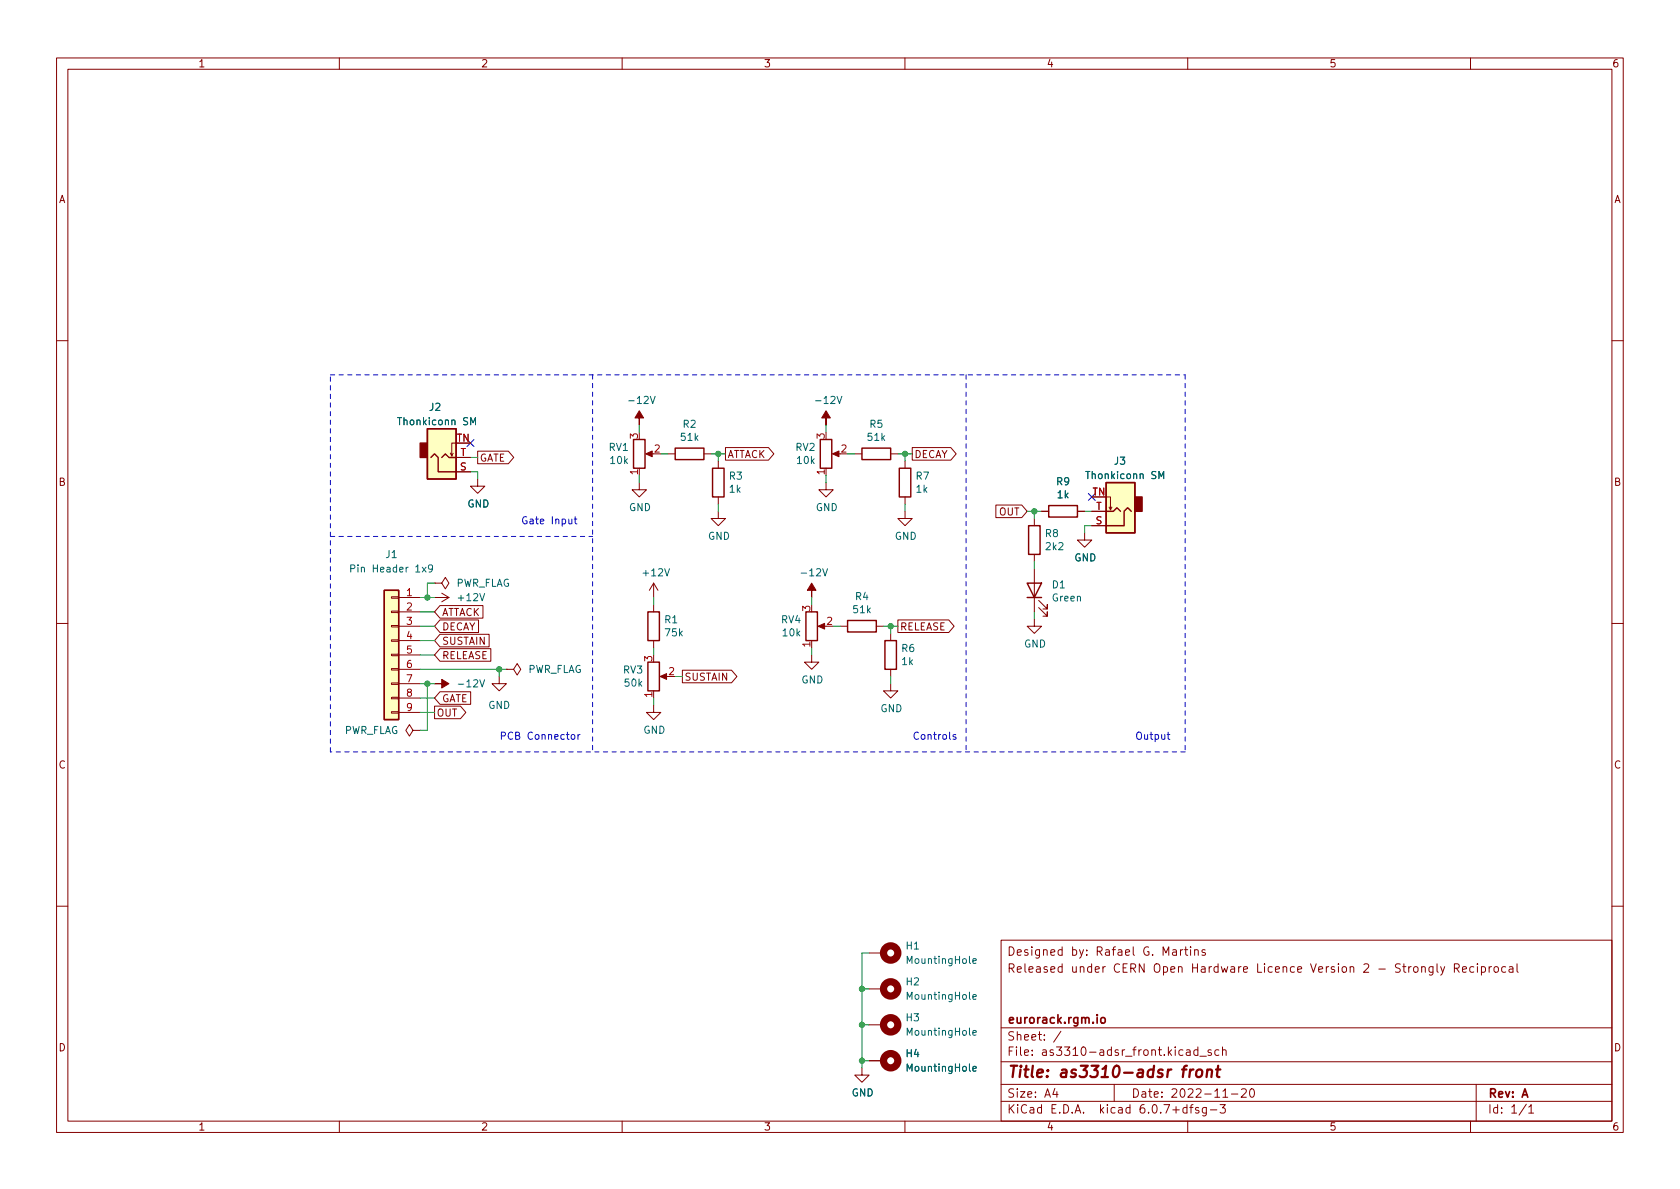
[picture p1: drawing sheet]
<svg xmlns="http://www.w3.org/2000/svg" width="297mm" height="210mm" viewBox="0 0 297 210" stroke-linecap="round" stroke-linejoin="round" font-family="sans-serif">
<g fill="none" stroke="#840000" stroke-width=".18">
<path d="M10 10.2h277v190.1h-277zM12 12.2h273v186.1h-273zM60 10.2v2M110 10.2v2M160 10.2v2M210 10.2v2M260 10.2v2M10 60.2h2M80.6 78.4h-.7v2.2l-.3-.5M84.5 79.8h5.4l.9 1.1-.9 1.1h-5.4zM128.3 79.1h7.6l.9 1.2-.9 1.1h-7.6zM161.3 79.1h6.8l1 1.2-1 1.1h-6.8z"/>
<path d="M285 60.2h2M80.1 80.1l-.2 .5M80.6 83.4h2.6M80.6 80.9h2.6M84.5 84.7v1.3h1.2l-1.2 1.2-1.3-1.2h1.3M113 85.3v1.3h1.3l-1.3 1.3-1.2-1.3h1.2M114.6 80.3h1M118.1 80.3h1.3M124.5 80.3h1.2M127 90.4v1.3h1.3l-1.3 1.3-1.3-1.3h1.3M127 81.5v1.3M127 87.9v1.2"/>
<path d="M146 85.3v1.3h1.3l-1.3 1.3-1.2-1.3h1.2M147.6 80.3h1M151.1 80.3h1.3M157.5 80.3h1.2M160 90.4v1.3h1.3l-1.3 1.3-1.3-1.3h1.3M160 81.5v1.3M160 87.9v1.2M176.1 89.3h4.6l.9 1.1-.9 1.1h-4.6zM182.9 91.7v1.3M182.9 98v1.3M184.1 90.4h1.3M190.5 90.4h1.3"/>
<path d="M191.8 94.2v1.3h1.2l-1.2 1.3-1.3-1.3h1.3M193 93h2.6M193 90.4h2.6M195.6 87.9h.7v2.3l.3-.5M196.1 89.7l.2 .5M10 110.2h2M69.2 118.2h1.3v.3h-1.3zM69.2 115.7h1.3v.2h-1.3zM69.2 113.2h1.3v.2h-1.3zM69.2 110.6h1.3v.3h-1.3zM69.2 108.1h1.3v.2h-1.3zM69.2 105.5h1.3v.3h-1.3z"/>
<path d="M70.5 110.7h3.8M70.5 105.7h3.8M70.5 108.2h3.8M70.5 113.3h3.8M70.5 115.8h3.8M70.5 118.4h3.8M76.8 103.1h1.3l.6-1 .7 1-.7 1-.6-1M76.8 103.1h.1M76.8 105.7h2.6M77.8 109.6h6.8v2.2h-6.8l-1-1.1zM77.8 107.1h7.6v2.2h-7.6l-1-1.1zM77.8 114.7h9v2.2h-9l-1-1.1z"/>
<path d="M77.8 112.2h8.7v2.2h-8.7l-1-1.1zM78.1 104.9l1.3 .8M79.4 105.7l-1.3 .7M88.3 119.6v1.3h1.2l-1.2 1.3-1.3-1.3h1.3M89.5 118.4h1.3l.6-1.1 .7 1.1-.7 1-.6-1M89.5 118.4h.1M115.6 103.1l-.8 1.3M115.6 103.1v2.6M115.6 106.9v1.3M115.6 113.3v1.2M115.6 103.1l.7 1.3M117.1 119.6h1"/>
<path d="M120.6 118.5h8.7l1 1.1-1 1.1h-8.7zM143.5 115.8v1.3h1.3l-1.3 1.3-1.3-1.3h1.3M145 110.7h1M148.6 110.7h1.3M154.9 110.7h1.3M157.5 112v1.3M157.5 118.4v1.2M158.7 109.6h9l1 1.1-1 1.1h-9zM182.9 109.5v1.2h1.2l-1.2 1.3-1.3-1.3h1.3M182.9 100.6v7.6M183.6 107.4l1.6 1.6v-.8v.8h-.8M183.6 106.2l1.6 1.5v-.8v.8h-.8"/>
<path d="M285 110.2h2M69.2 125.9h1.3v.2h-1.3zM69.2 123.3h1.3v.3h-1.3zM69.2 120.8h1.3v.2h-1.3zM70.5 120.9h3.8M70.5 123.4h3.8M70.5 126h3.8M73 129.2l-.6-1.1-.6 1.1 .6 1 .6-1h1.3M74.3 129.2h.1M76.8 124.9h4.6l1 1.1-1 1.1h-4.6zM77.8 122.3h5.4v2.2h-5.4l-1-1.1zM115.6 124.7v1.3h1.2l-1.2 1.2-1.3-1.2h1.3"/>
<path d="M157.5 120.9v1.3h1.2l-1.2 1.2-1.3-1.2h1.3M10 160.2h2M153.7 168.5h2.5M153.7 174.9h2.5M177 166.3h108v32h-108zM207.4 168h.5l.1 .9M208 168.3l-.5 .1a.29 .29 0 0 0-.2 .2 .29 .29 0 0 0 .2 .3h.5M208.7 167.9v1M209.1 167.9l-.2 .1-.2 .2M209.4 167.9h.6M209.6 167.4v1.3l.4 .2M210.5 167.4v.2"/>
<path d="M210.5 167.9v1M211.2 168.1l.2-.2 .4 .1 .1 .9M211.2 167.9v1M213.1 168l-.4-.1-.2 .2 .1 .3 .5 .1v.4h-.6M253.4 170.9v1.2l-.3 .3h-.4M253.4 171l-.5-.1-.3 .3v.4l.2 .3h.6M254.1 170.4v1.3l.2 .2M254.7 170.9l.4 1M255.4 170.9l-.5 1.4-.2 .1M257.1 171.2l.8-.1 .1-.2-.1-.3-.2-.2h-.6v1.5M257.5 171.2l.5 .7M258.6 171.4l.7-.1-.1-.3-.4-.1-.2 .2 .1 .8h.5"/>
<path d="M260.6 171l-.5-.1-.2 .3v.4l.1 .3h.6M261.2 170.4v.2M261.2 170.9v1M261.9 171l.5-.1 .2 .3v.4l-.1 .3h-.6M261.9 170.9v1.5M263.3 170.9v1M263.7 170.9l-.3 .1-.1 .2M264.3 171l.4-.1 .2 .3v.4l-.2 .3h-.4l-.2-.3v-.4zM266.2 171l-.4-.1-.3 .3v.4l.2 .3h.5M266.9 171h.5l.1 .9M267.5 171.3l-.5 .1a.29 .29 0 0 0-.2 .2 .29 .29 0 0 0 .2 .3h.5M268.2 170.4v1.3l.2 .2"/>
<path d="M285 160.2h2M60 198.3v2M110 198.3v2M152.4 188.8v1.3h1.3l-1.3 1.3-1.3-1.3h1.3M153.7 187.6h2.5M153.7 181.2h2.5M160 198.3v2M177 194.8h108M177 191.8h108M177 187.8h108M177 181.8h108M186.5 192.5l-.4 1h1"/>
<path d="M186.9 193v1M187.6 182.4l-1.3 1.9M197 191.8v3M209.8 185.7h.6v.9M209.9 195.9l-.5-.1-.3 .3v.4l.2 .3h.6M209.9 195.3v1.5M210 198.3v2M210.4 195.8h.5M210.4 186l-.5 .1a.29 .29 0 0 0-.2 .2 .29 .29 0 0 0 .2 .3h.5M210.9 195.3l-.3 .2v1.3M211.8 185.7l-.4-.1-.3 .3v.4l.1 .3h.6M211.8 185.1v1.5"/>
<path d="M211.9 195.9l-.3-.1-.2 .2v.3l.5 .1v.4h-.5M212.1 186.8h1.2M213.3 195.8v1.2l-.3 .3h-.4M213.3 195.9l-.4-.1-.3 .3v.4l.1 .3h.6M214 196.3h1.1M214.1 185.7l-.3-.1-.2 .2v.3l.5 .1v.4h-.5M215.5 185.7l-.4-.1-.3 .3v.4l.1 .3h.6M215.7 195.3h.9l-.5 .6 .5 .1v.7l-.2 .1h-.5l-.2-.1M216.1 185.8l.3-.2 .3 .1 .1 .9M216.1 185.1v1.5M216.2 194h.9M217.7 193.5h1.2"/>
<path d="M219.5 192.7l.6-.2 .2 .2 .1 .3-1 1h1M221.1 192.7l.2-.2a.81 .81 0 0 1 .6 .7 .81 .81 0 0 1-.3 .8h-.2a.81 .81 0 0 1-.3-1.3zM260 198.3v2M261 191.8v6.5M269.9 195.3l-1.3 1.9M270.3 195.8l.4-.5v1.5M270.3 196.8h.9"/>
</g>
<path d="M210.4 189.1l-.1 1.4M211 189.1l-.4 .1-.2 .3M211.7 189.3a.52 .52 0 0 1 .5-.2 .52 .52 0 0 1 .4 .4l-.1 .6a.55 .55 0 0 1-.5 .4 .55 .55 0 0 1-.5-.4zM213.5 189.3a.49 .49 0 0 1 .8 .1l-.1 1.1M213.5 189.1l-.2 1.4M215 189.1h.8M215.4 188.5l-.2 1.7v.2l.4 .1" fill="none" stroke="#840000" stroke-width=".4"/>
<path d="M194.7 180.1l.2-.2 .4 .2 .1 .5-.1 .3h-.4l-.2-.1z" fill="none" stroke="#840000" stroke-width=".3"/>
<g fill="none" stroke="#840000" stroke-width=".25">
<path d="M75.6 75.8h5v8.9h-5zM112 77.7h2v5.1h-2zM119.4 79.2h5.1v2.1h-5.1zM145 77.7h2.1v5.1h-2.1zM152.4 79.2h5.1v2.1h-5.1zM76.2 80.9l.6-.6 .7 .6v2.5h3.1M78.1 80.9l.6-.6 .7 .6h1.2M126 82.8h2v5.1h-2zM159 82.8h2v5.1h-2zM181.9 93h2v5h-2zM185.4 89.4h5.1v2h-5.1zM195.6 85.3h5.1v8.9h-5.1z"/>
<path d="M195.6 90.4h1.2l.7-.6 .6 .6M200 90.4l-.6-.6-.6 .6v2.6h-3.2M67.9 104.4h2.6v22.8h-2.6zM114.6 117.1h2v5.1h-2zM114.6 108.2h2v5.1h-2zM142.5 108.2h2v5.1h-2zM149.9 109.7h5v2.1h-5zM156.5 113.3h2v5.1h-2zM181.6 103.1h2.5l-1.2 2.6zM181.6 105.7h2.5"/>
</g>
<g fill="#840000" stroke="#840000" stroke-width=".18">
<path d="M116.7 119.6l1.2-.5v1z"/>
<path d="M114.2 80.3l1.1-.5v1z"/>
<path d="M146 72.6l.8 1.3h-.8v1.3v-1.3h-.7z"/>
<path d="M143.5 103.1l.8 1.3h-.8v1.3v-1.3h-.8z"/>
<path d="M144.7 110.7l1.1-.5v1z"/>
<path d="M147.2 80.3l1.1-.5v1z"/>
<path d="M76.8 120.9h1.3v-.8l1.3 .8-1.3 .8v-.8z"/>
<path d="M113 72.6l.8 1.3h-.8v1.3v-1.3h-.7z"/>
</g>
<g fill="#ffffc2" stroke="#ffffc2" stroke-width=".18">
<path d="M75.6 75.8h5v8.9h-5z"/>
<path d="M195.6 85.3h5.1v8.9h-5.1z"/>
<path d="M67.9 104.4h2.6v22.8h-2.6z"/>
</g>
<g fill="#840000" stroke="#840000" stroke-width=".25">
<path d="M74.3 78.4h1.3v2.5h-1.3z"/>
<path d="M200.7 87.9h1.2v2.5h-1.2z"/>
</g>
<path d="M83.2 75.1v-1.3l.4 1 .5-1v1.3M204.9 84.6v-1.2l.4 .9 .5-.9v1.2M62 100.5h.6l.1-.2v-.3l-.7-.1v1.3M76.5 100.4l-.3 .3-.3-.1-.2-.2 .2-.5h.3l.2 .1a.84 .84 0 0 1-.3 1.2h-.2M172 169.9l.6-.1v-.2l-.4-.1-.2 .2 .1 .6h.5M172 176.3l.6-.1v-.3h-.4l-.2 .2 .1 .6h.5M172 189l.6-.1v-.3h-.4l-.2 .2 .1 .6h.5M172 182.6l.6-.1v-.2l-.4-.1-.2 .2 .1 .6h.5" fill="none" stroke="#006464" stroke-width=".18"/>
<g fill="none" stroke="#840000" stroke-width="1.3">
<circle cx="157.5" cy="174.9" r="1.27"/>
<circle cx="157.5" cy="168.5" r="1.27"/>
<circle cx="157.5" cy="187.6" r="1.27"/>
<circle cx="157.5" cy="181.2" r="1.27"/>
</g>
<path d="M100.6 91.8v.8h.3l.2-.1M101.1 91.8v.8M101.5 91.8h.5M101.7 91.4v1.1l.3 .1M101.1 130l.3-.1 .2 .2v.4l-.2 .2h-.3l-.1-.2zM102.2 129.9v.8M102.6 129.9l-.4 .2M169 130l-.3-.1-.2 .2 .1 .2 .4 .1v.3h-.5M206.4 129.9h.4M206.5 129.5v1.1l.3 .1" fill="none" stroke="#0000c2" stroke-width=".18"/>
<path d="M58.4 66.3h151.1M104.8 66.3v66.7M170.8 66.3v66.7M209.5 66.3v66.7M58.4 94.9h46.4M58.4 133v-66.7M209.5 133h-151.1" fill="none" stroke="#0000c2" stroke-width=".18" stroke-dasharray=".8 .8"/>
<g fill="none" stroke="#009600" stroke-width=".18">
<path d="M113 75.2v1.2M146 75.2v1.2M83.2 80.9h1.3M83.2 83.4h1.3v1.3M113 84.1v1.2M116.8 80.3h1.3M125.7 80.3h2.6M127 80.3v1.2M127 89.1v1.3M146 84.1v1.2M149.9 80.3h1.2M158.7 80.3h2.6"/>
<path d="M160 80.3v1.2M160 89.1v1.3M181.6 90.4h2.5M182.9 90.4v1.3M182.9 99.3v1.3M191.8 90.4h1.2M193 93h-1.2v1.2M74.3 105.7h2.5M74.3 110.7h2.5M74.3 118.4h15.2M74.3 108.2h2.5M74.3 113.3h2.5"/>
<path d="M74.3 115.8h2.5M76.8 103.1h-1.2v2.6M88.3 118.4v1.2M115.6 105.7v1.2M115.6 114.5v1.3M119.4 119.6h1.2M143.5 105.7v1.2M143.5 114.5v1.3M147.3 110.7h1.3M156.2 110.7h2.5M157.5 110.7v1.3M157.5 119.6v1.3"/>
<path d="M182.9 108.2v1.3M74.3 120.9h2.5M74.3 126h2.5M74.3 123.4h2.5M75.6 120.9v8.3h-1.3M115.6 123.4v1.3M152.4 174.9h1.3M153.7 168.5h-1.3v20.3M152.4 187.6h1.3M152.4 181.2h1.3"/>
</g>
<path d="M82.6 77.7l1.2 1.3M83.8 77.7l-1.2 1.3M192.4 87.3l1.2 1.2M193.6 87.3l-1.2 1.2" fill="none" stroke="#000084" stroke-width=".18"/>
<g fill="#009600" stroke="#009600" stroke-width=".18">
<circle cx="75.6" cy="105.7" r=".46"/>
<circle cx="88.3" cy="118.4" r=".46"/>
<circle cx="152.4" cy="187.6" r=".46"/>
<circle cx="152.4" cy="181.2" r=".46"/>
<circle cx="152.4" cy="174.9" r=".46"/>
<circle cx="127" cy="80.3" r=".46"/>
<circle cx="157.5" cy="110.7" r=".46"/>
<circle cx="160" cy="80.3" r=".46"/>
<circle cx="182.9" cy="90.4" r=".46"/>
<circle cx="75.6" cy="120.9" r=".46"/>
</g>
<text font-size="2.8" fill="#840000" x="178" y="190.6">Title: as3310-adsr front</text>
<g font-size="2.1" fill="#840000">
<text x="178" y="172">Released under CERN Open Hardware Licence Version 2 - Strongly Reciprocal</text>
<text x="178" y="169">Designed by: Rafael G. Martins</text>
<text x="178" y="184">Sheet: /</text>
<text x="178" y="181">eurorack.rgm.io</text>
<text x="178" y="186.7">File: as3310-adsr_front.kicad_sch</text>
<text x="178" y="196.9">KiCad E.D.A. kicad 6.0.7+dfsg-3</text>
<text x="178" y="194.1">Size: A4</text>
<text x="200" y="194.1">Date: 2022-11-20</text>
<text x="263" y="194.1">Rev: A</text>
<text x="263" y="196.9">Id: 1/1</text>
</g>
<g font-size="1.8" fill="#840000">
<text x="35" y="11.9">1</text>
<text x="85" y="11.9">2</text>
<text x="135" y="11.9">3</text>
<text x="185" y="11.9">4</text>
<text x="235" y="11.9">5</text>
<text x="285" y="11.9">6</text>
<text x="10.3" y="35.9">A</text>
<text x="285.3" y="35.9">A</text>
<text x="84.8" y="81.6">GATE</text>
<text x="128.6" y="81">ATTACK</text>
<text x="161.6" y="81">DECAY</text>
<text x="10.3" y="85.9">B</text>
<text x="285.3" y="85.9">B</text>
<text x="176.6" y="91.1">OUT</text>
<text x="78.1" y="111.5">DECAY</text>
<text x="78.1" y="108.9">ATTACK</text>
<text x="159.1" y="111.5">RELEASE</text>
<text x="78.1" y="116.5">RELEASE</text>
<text x="78.1" y="114">SUSTAIN</text>
<text x="78.1" y="124.2">GATE</text>
<text x="121" y="120.4">SUSTAIN</text>
<text x="77.2" y="126.7">OUT</text>
<text x="10.3" y="135.9">C</text>
<text x="285.3" y="135.9">C</text>
<text x="10.3" y="185.9">D</text>
<text x="285.3" y="185.9">D</text>
<text x="35" y="199.9">1</text>
<text x="85" y="199.9">2</text>
<text x="135" y="199.9">3</text>
<text x="185" y="199.9">4</text>
<text x="235" y="199.9">5</text>
<text x="285" y="199.9">6</text>
</g>
<g font-size="1.8" fill="#006464">
<text x="111.5" y="71.4">-12V</text>
<text x="144.6" y="71.4">-12V</text>
<text x="70.7" y="75.2">Thonkiconn SM</text>
<text x="76" y="72.6">J2</text>
<text x="120.4" y="77.9">51k</text>
<text x="120.8" y="75.6">R2</text>
<text x="153.5" y="77.9">51k</text>
<text x="153.8" y="75.6">R5</text>
<text x="107.7" y="79.7">RV1</text>
<text x="108" y="82">10k</text>
<text x="140.7" y="79.7">RV2</text>
<text x="141" y="82">10k</text>
<text x="197" y="82.2">J3</text>
<text x="82.6" y="89.7">GND</text>
<text x="129" y="84.8">R3</text>
<text x="129" y="87.1">1k</text>
<text x="162" y="84.8">R7</text>
<text x="162" y="87.1">1k</text>
<text x="186.8" y="85.8">R9</text>
<text x="187" y="88.1">1k</text>
<text x="192.4" y="84.7">Thonkiconn SM</text>
<text x="111.2" y="90.4">GND</text>
<text x="125.2" y="95.4">GND</text>
<text x="144.2" y="90.4">GND</text>
<text x="158.2" y="95.4">GND</text>
<text x="184.8" y="95">R8</text>
<text x="62.9" y="101.2">Pin Header 1x9</text>
<text x="68.2" y="98.7">J1</text>
<text x="113.9" y="101.9">+12V</text>
<text x="142" y="101.9">-12V</text>
<text x="185" y="97.3">2k2</text>
<text x="189.9" y="99.3">GND</text>
<text x="80.5" y="103.8">PWR_FLAG</text>
<text x="81.2" y="106.3">+12V</text>
<text x="151.3" y="106.1">R4</text>
<text x="186.1" y="104">D1</text>
<text x="186.1" y="106.3">Green</text>
<text x="117.5" y="110.2">R1</text>
<text x="117.7" y="112.5">75k</text>
<text x="138.1" y="110.2">RV4</text>
<text x="138.5" y="112.5">10k</text>
<text x="150.9" y="108.4">51k</text>
<text x="93.2" y="119">PWR_FLAG</text>
<text x="110.2" y="119.1">RV3</text>
<text x="159.4" y="115.3">R6</text>
<text x="159.5" y="117.6">1k</text>
<text x="181" y="114.5">GND</text>
<text x="81.4" y="121.5">-12V</text>
<text x="86.3" y="125.3">GND</text>
<text x="110.5" y="121.4">50k</text>
<text x="141.7" y="120.8">GND</text>
<text x="155.6" y="125.9">GND</text>
<text x="60.7" y="129.8">PWR_FLAG</text>
<text x="113.7" y="129.7">GND</text>
<text x="160.2" y="167.9">H1</text>
<text x="160.6" y="170.4">MountingHole</text>
<text x="160.2" y="174.2">H2</text>
<text x="160.6" y="176.8">MountingHole</text>
<text x="160.2" y="180.6">H3</text>
<text x="160.6" y="183.1">MountingHole</text>
<text x="160.2" y="186.9">H4</text>
<text x="160.6" y="189.5">MountingHole</text>
<text x="150.6" y="193.9">GND</text>
</g>
<g font-size="1.8" fill="#a90000">
<text x="112.8" y="77.6" transform="rotate(-90 112.8 77.6)">3</text>
<text x="145.8" y="77.6" transform="rotate(-90 145.8 77.6)">3</text>
<text x="80.7" y="78.1">TN</text>
<text x="81.3" y="83.2">S</text>
<text x="81.4" y="80.6">T</text>
<text x="112.8" y="83.9" transform="rotate(-90 112.8 83.9)">1</text>
<text x="115.7" y="80">2</text>
<text x="145.8" y="83.9" transform="rotate(-90 145.8 83.9)">1</text>
<text x="148.7" y="80">2</text>
<text x="193.1" y="87.6">TN</text>
<text x="193.7" y="92.7">S</text>
<text x="193.8" y="90.2">T</text>
<text x="71.9" y="105.4">1</text>
<text x="71.9" y="107.9">2</text>
<text x="71.9" y="110.5">3</text>
<text x="71.9" y="113">4</text>
<text x="143.3" y="108.1" transform="rotate(-90 143.3 108.1)">3</text>
<text x="146.2" y="110.5">2</text>
<text x="71.9" y="115.6">5</text>
<text x="71.9" y="118.1">6</text>
<text x="115.3" y="116.9" transform="rotate(-90 115.3 116.9)">3</text>
<text x="118.3" y="119.4">2</text>
<text x="143.3" y="114.4" transform="rotate(-90 143.3 114.4)">1</text>
<text x="71.9" y="120.6">7</text>
<text x="71.9" y="123.2">8</text>
<text x="71.9" y="125.7">9</text>
<text x="115.3" y="123.3" transform="rotate(-90 115.3 123.3)">1</text>
</g>
<g font-size="1.8" fill="#0000c2">
<text x="92.1" y="92.7">Gate Input</text>
<text x="88.3" y="130.8">PCB Connector</text>
<text x="161.3" y="130.8">Controls</text>
<text x="200.7" y="130.8">Output</text>
</g>
</svg>
